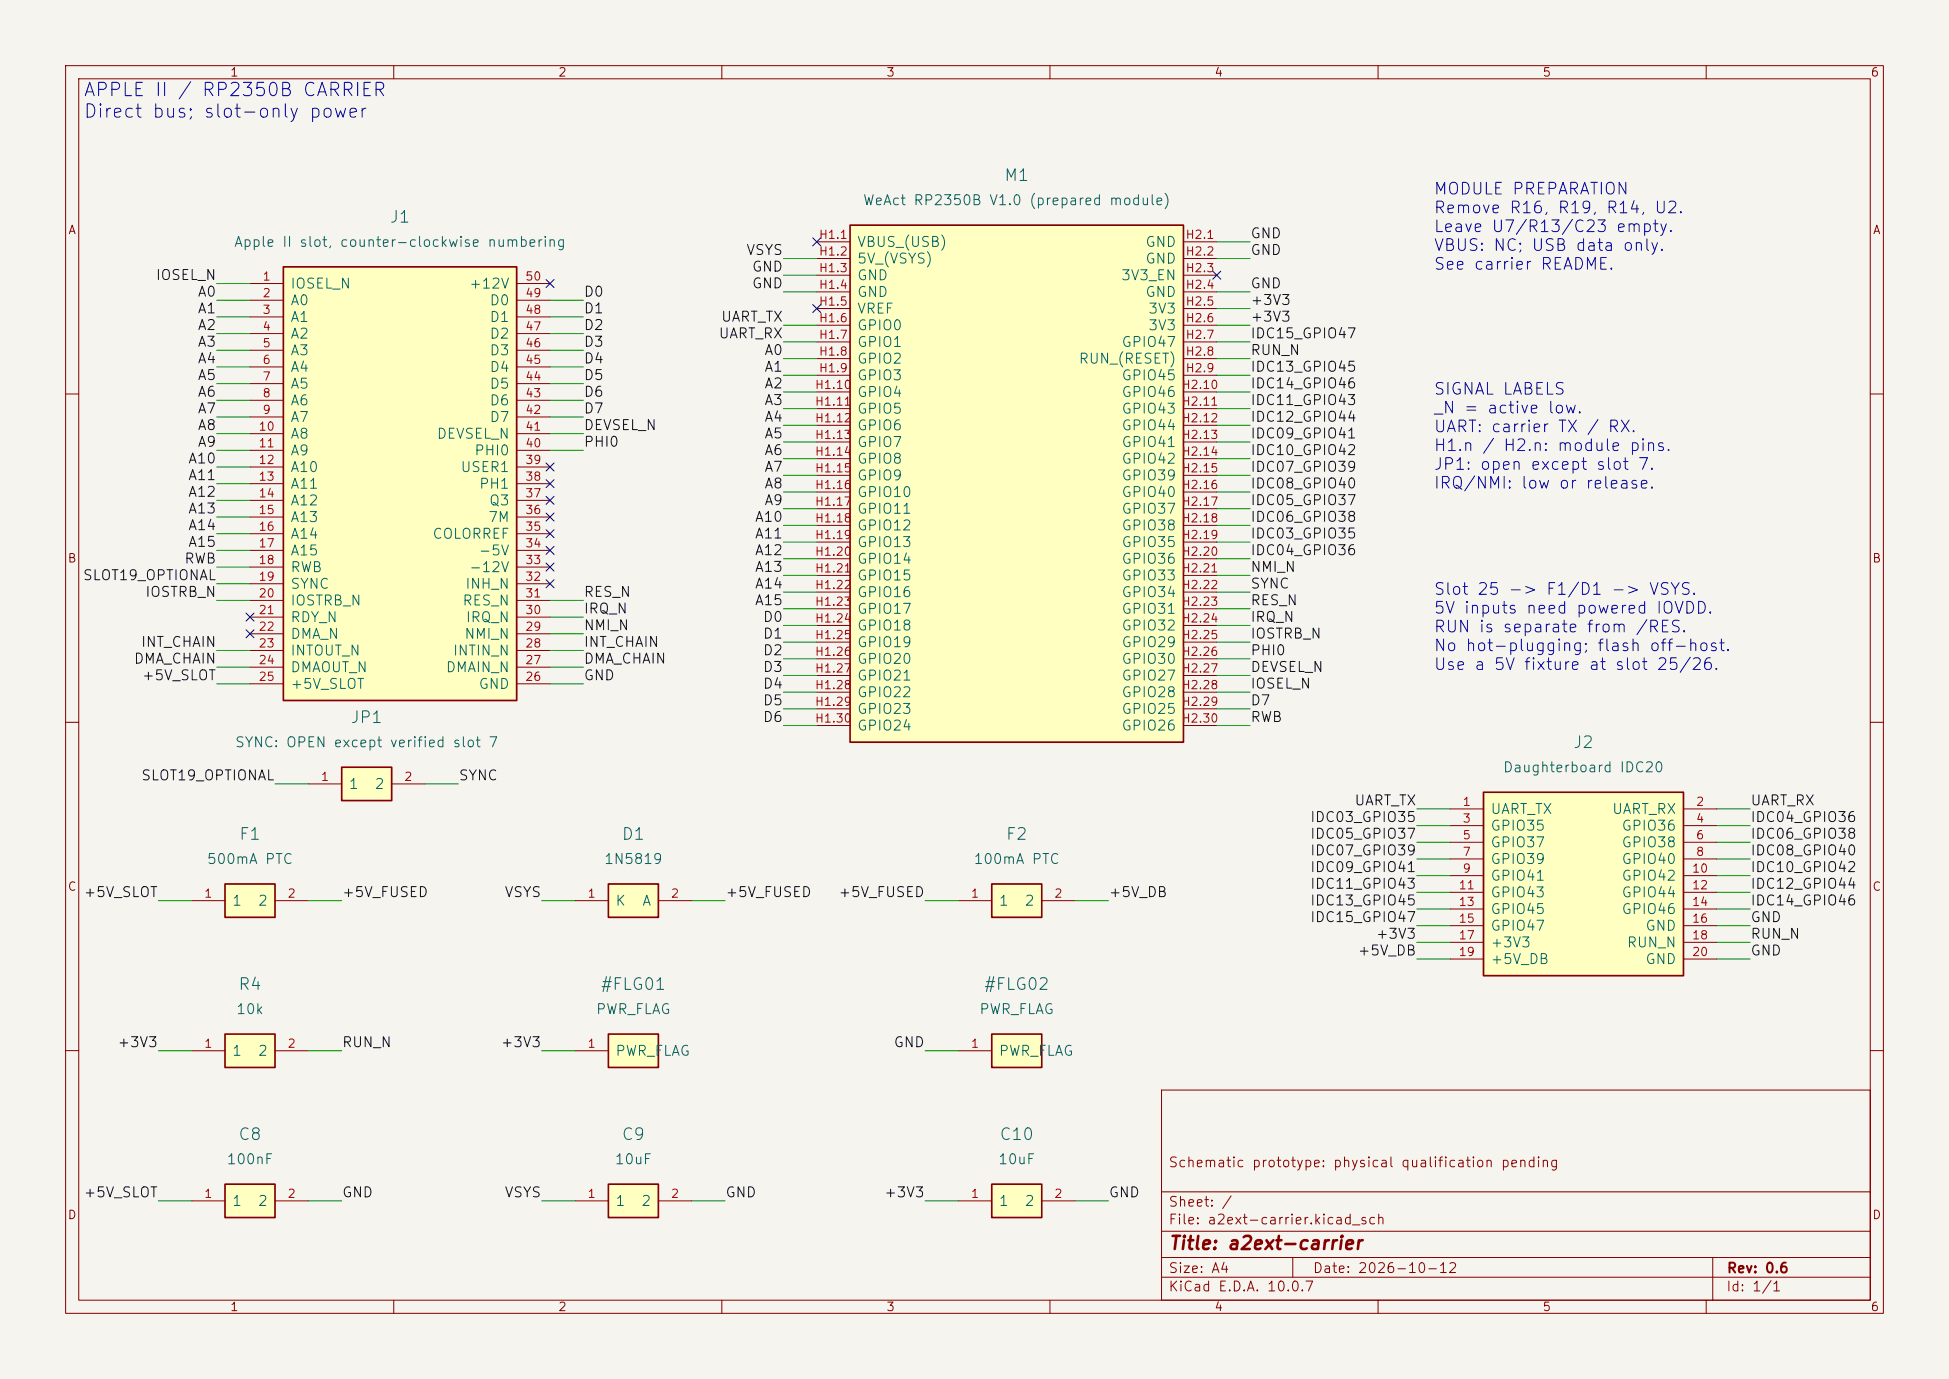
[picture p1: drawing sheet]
<svg xmlns="http://www.w3.org/2000/svg" width="297mm" height="210mm" viewBox="0 0 297 210" stroke-linecap="round" stroke-linejoin="round" font-family="sans-serif">
<path d="M0 0h297v210h-297z" fill="#f5f4ef" stroke="#f5f4ef" stroke-width=".15"/>
<g fill="none" stroke="#840000" stroke-width=".15">
<path d="M10 10h277v190h-277zM12 12h273v186h-273zM60 10v2M110 10v2M160 10v2M210 10v2M260 10v2M10 60h2M285 60h2M10 110h2M285 110h2M10 160h2"/>
<path d="M177 166h108v32h-108zM285 160h2M60 198v2M110 198v2M160 198v2M177 194.5h108M177 191.5h108M177 187.5h108M177 181.5h108M197 191.5v3M210 198v2M260 198v2"/>
<path d="M261 191.5v6.5"/>
</g>
<path d="M151.1 134.6h7.6v5.1h-7.6z" fill="#ffffc2"/>
<path d="M151.1 134.6h7.6v5.1h-7.6z" fill="none" stroke="#840000" stroke-width=".25"/>
<path d="M146 137.2h5.1M158.7 137.2h5.1" fill="none" stroke="#840000" stroke-width=".15"/>
<path d="M52.1 116.8h7.6v5.1h-7.6z" fill="#ffffc2"/>
<path d="M52.1 116.8h7.6v5.1h-7.6z" fill="none" stroke="#840000" stroke-width=".25"/>
<path d="M47 119.4h5.1M59.7 119.4h5.1" fill="none" stroke="#840000" stroke-width=".15"/>
<path d="M129.5 34.3h50.8v78.7h-50.8z" fill="#ffffc2"/>
<path d="M129.5 34.3h50.8v78.7h-50.8z" fill="none" stroke="#840000" stroke-width=".25"/>
<g fill="none" stroke="#840000" stroke-width=".15">
<path d="M124.5 36.8h5M124.5 39.4h5M180.3 36.8h5.1M180.3 39.4h5.1M124.5 41.9h5M124.5 44.5h5M124.5 47h5M124.5 49.5h5M124.5 52.1h5M124.5 54.6h5M124.5 57.2h5M124.5 59.7h5"/>
<path d="M180.3 41.9h5.1M180.3 44.5h5.1M180.3 47h5.1M180.3 49.5h5.1M180.3 52.1h5.1M180.3 54.6h5.1M180.3 57.2h5.1M180.3 59.7h5.1M124.5 62.2h5M124.5 64.8h5M124.5 67.3h5M124.5 69.9h5"/>
<path d="M124.5 72.4h5M124.5 74.9h5M124.5 77.5h5M180.3 62.2h5.1M180.3 64.8h5.1M180.3 67.3h5.1M180.3 69.9h5.1M180.3 72.4h5.1M180.3 74.9h5.1M180.3 77.5h5.1M124.5 80h5M124.5 82.6h5"/>
<path d="M124.5 85.1h5M124.5 87.6h5M124.5 90.2h5M124.5 92.7h5M124.5 95.3h5M124.5 97.8h5M180.3 80h5.1M180.3 82.6h5.1M180.3 85.1h5.1M180.3 87.6h5.1M180.3 90.2h5.1M180.3 92.7h5.1"/>
<path d="M180.3 95.3h5.1M180.3 97.8h5.1M124.5 100.3h5M124.5 102.9h5M124.5 105.4h5M124.5 108h5M124.5 110.5h5M180.3 100.3h5.1M180.3 102.9h5.1M180.3 105.4h5.1M180.3 108h5.1M180.3 110.5h5.1"/>
</g>
<path d="M34.3 134.6h7.6v5.1h-7.6z" fill="#ffffc2"/>
<path d="M34.3 134.6h7.6v5.1h-7.6z" fill="none" stroke="#840000" stroke-width=".25"/>
<path d="M29.2 137.2h5.1M41.9 137.2h5.1" fill="none" stroke="#840000" stroke-width=".15"/>
<path d="M92.7 180.3h7.6v5.1h-7.6z" fill="#ffffc2"/>
<path d="M92.7 180.3h7.6v5.1h-7.6z" fill="none" stroke="#840000" stroke-width=".25"/>
<path d="M87.6 182.9h5.1M100.3 182.9h5.1" fill="none" stroke="#840000" stroke-width=".15"/>
<path d="M92.7 157.5h7.6v5.1h-7.6z" fill="#ffffc2"/>
<path d="M92.7 157.5h7.6v5.1h-7.6z" fill="none" stroke="#840000" stroke-width=".25"/>
<path d="M87.6 160h5.1" fill="none" stroke="#840000" stroke-width=".15"/>
<path d="M151.1 180.3h7.6v5.1h-7.6z" fill="#ffffc2"/>
<path d="M151.1 180.3h7.6v5.1h-7.6z" fill="none" stroke="#840000" stroke-width=".25"/>
<path d="M146 182.9h5.1M158.7 182.9h5.1" fill="none" stroke="#840000" stroke-width=".15"/>
<path d="M151.1 157.5h7.6v5.1h-7.6z" fill="#ffffc2"/>
<path d="M151.1 157.5h7.6v5.1h-7.6z" fill="none" stroke="#840000" stroke-width=".25"/>
<path d="M146 160h5.1" fill="none" stroke="#840000" stroke-width=".15"/>
<path d="M92.7 134.6h7.6v5.1h-7.6z" fill="#ffffc2"/>
<path d="M92.7 134.6h7.6v5.1h-7.6z" fill="none" stroke="#840000" stroke-width=".25"/>
<path d="M87.6 137.2h5.1M100.3 137.2h5.1" fill="none" stroke="#840000" stroke-width=".15"/>
<path d="M34.3 157.5h7.6v5.1h-7.6z" fill="#ffffc2"/>
<path d="M34.3 157.5h7.6v5.1h-7.6z" fill="none" stroke="#840000" stroke-width=".25"/>
<path d="M29.2 160h5.1M41.9 160h5.1" fill="none" stroke="#840000" stroke-width=".15"/>
<path d="M226.1 120.7h30.4v27.9h-30.4z" fill="#ffffc2"/>
<path d="M226.1 120.7h30.4v27.9h-30.4z" fill="none" stroke="#840000" stroke-width=".25"/>
<g fill="none" stroke="#840000" stroke-width=".15">
<path d="M221 123.2h5.1M221 125.7h5.1M221 128.3h5.1M221 130.8h5.1M221 133.4h5.1M221 135.9h5.1M221 138.4h5.1M256.5 123.2h5.1M256.5 125.7h5.1M256.5 128.3h5.1M256.5 130.8h5.1M256.5 133.4h5.1"/>
<path d="M256.5 135.9h5.1M256.5 138.4h5.1M221 141h5.1M221 143.5h5.1M221 146.1h5.1M256.5 141h5.1M256.5 143.5h5.1M256.5 146.1h5.1"/>
</g>
<path d="M34.3 180.3h7.6v5.1h-7.6z" fill="#ffffc2"/>
<path d="M34.3 180.3h7.6v5.1h-7.6z" fill="none" stroke="#840000" stroke-width=".25"/>
<path d="M29.2 182.9h5.1M41.9 182.9h5.1" fill="none" stroke="#840000" stroke-width=".15"/>
<path d="M43.2 40.6h35.5v66.1h-35.5z" fill="#ffffc2"/>
<path d="M43.2 40.6h35.5v66.1h-35.5z" fill="none" stroke="#840000" stroke-width=".25"/>
<g fill="none" stroke="#840000" stroke-width=".15">
<path d="M38.1 43.2h5.1M38.1 45.7h5.1M38.1 48.3h5.1M38.1 50.8h5.1M38.1 53.3h5.1M38.1 55.9h5.1M38.1 58.4h5.1M78.7 43.2h5.1M78.7 45.7h5.1M78.7 48.3h5.1M78.7 50.8h5.1M78.7 53.3h5.1"/>
<path d="M78.7 55.9h5.1M78.7 58.4h5.1M38.1 61h5.1M38.1 63.5h5.1M38.1 66h5.1M38.1 68.6h5.1M38.1 71.1h5.1M38.1 73.7h5.1M38.1 76.2h5.1M38.1 78.7h5.1M78.7 61h5.1M78.7 63.5h5.1"/>
<path d="M78.7 66h5.1M78.7 68.6h5.1M78.7 71.1h5.1M78.7 73.7h5.1M78.7 76.2h5.1M78.7 78.7h5.1M38.1 81.3h5.1M38.1 83.8h5.1M38.1 86.4h5.1M38.1 88.9h5.1M38.1 91.4h5.1M38.1 94h5.1"/>
<path d="M38.1 96.5h5.1M38.1 99.1h5.1M78.7 81.3h5.1M78.7 83.8h5.1M78.7 86.4h5.1M78.7 88.9h5.1M78.7 91.4h5.1M78.7 94h5.1M78.7 96.5h5.1M78.7 99.1h5.1M38.1 101.6h5.1M38.1 104.1h5.1"/>
<path d="M78.7 101.6h5.1M78.7 104.1h5.1"/>
</g>
<g fill="none" stroke="#009600" stroke-width=".15">
<path d="M119.4 39.4h5.1M185.4 36.8h5.1M185.4 39.4h5.1M33 58.4h5.1M33 55.9h5.1M33 53.3h5.1M33 43.2h5.1M33 48.3h5.1M33 45.7h5.1M33 50.8h5.1M83.8 58.4h5.1M83.8 55.9h5.1"/>
<path d="M83.8 53.3h5.1M83.8 48.3h5.1M83.8 45.7h5.1M83.8 50.8h5.1M119.4 59.7h5.1M119.4 49.5h5.1M119.4 44.5h5.1M119.4 57.2h5.1M119.4 52.1h5.1M119.4 54.6h5.1M119.4 41.9h5.1M185.4 59.7h5.1"/>
<path d="M185.4 49.5h5.1M185.4 44.5h5.1M185.4 47h5.1M185.4 57.2h5.1M185.4 52.1h5.1M185.4 54.6h5.1M33 68.6h5.1M33 76.2h5.1M33 73.7h5.1M33 71.1h5.1M33 66h5.1M33 63.5h5.1"/>
<path d="M33 61h5.1M33 78.7h5.1M83.8 68.6h5.1M83.8 66h5.1M83.8 63.5h5.1M83.8 61h5.1M119.4 69.9h5.1M119.4 72.4h5.1M119.4 74.9h5.1M119.4 77.5h5.1M119.4 62.2h5.1M119.4 64.8h5.1"/>
<path d="M119.4 67.3h5.1M185.4 69.9h5.1M185.4 72.4h5.1M185.4 74.9h5.1M185.4 77.5h5.1M185.4 62.2h5.1M185.4 64.8h5.1M185.4 67.3h5.1M33 86.4h5.1M33 83.8h5.1M33 81.3h5.1M33 91.4h5.1"/>
<path d="M33 88.9h5.1M33 99.1h5.1M83.8 91.4h5.1M83.8 99.1h5.1M83.8 94h5.1M83.8 96.5h5.1M119.4 80h5.1M119.4 97.8h5.1M119.4 82.6h5.1M119.4 85.1h5.1M119.4 87.6h5.1M119.4 90.2h5.1"/>
<path d="M119.4 92.7h5.1M119.4 95.3h5.1M185.4 80h5.1M185.4 97.8h5.1M185.4 82.6h5.1M185.4 85.1h5.1M185.4 87.6h5.1M185.4 90.2h5.1M185.4 92.7h5.1M185.4 95.3h5.1M33 101.6h5.1M33 104.1h5.1"/>
<path d="M41.9 119.4h5.1M64.8 119.4h5M83.8 101.6h5.1M83.8 104.1h5.1M119.4 108h5.1M119.4 105.4h5.1M119.4 102.9h5.1M119.4 100.3h5.1M119.4 110.5h5.1M185.4 108h5.1M185.4 105.4h5.1M185.4 102.9h5.1"/>
<path d="M185.4 100.3h5.1M185.4 110.5h5.1M24.1 137.2h5.1M47 137.2h5.1M82.5 137.2h5.1M105.4 137.2h5.1M141 137.2h5M163.8 137.2h5.1M215.9 138.4h5.1M215.9 123.2h5.1M215.9 125.7h5.1M215.9 128.3h5.1"/>
<path d="M215.9 130.8h5.1M215.9 133.4h5.1M215.9 135.9h5.1M261.6 138.4h5.1M261.6 123.2h5.1M261.6 125.7h5.1M261.6 128.3h5.1M261.6 130.8h5.1M261.6 133.4h5.1M261.6 135.9h5.1M215.9 141h5.1M215.9 143.5h5.1"/>
<path d="M215.9 146.1h5.1M261.6 141h5.1M261.6 143.5h5.1M261.6 146.1h5.1M24.1 160h5.1M47 160h5.1M82.5 160h5.1M141 160h5M24.1 182.9h5.1M47 182.9h5.1M82.5 182.9h5.1M105.4 182.9h5.1"/>
<path d="M141 182.9h5M163.8 182.9h5.1"/>
</g>
<g fill="none" stroke="#000084" stroke-width=".15">
<path d="M123.9 36.2l1.2 1.2M125.1 36.2l-1.2 1.2M83.2 42.6l1.2 1.2M84.4 42.6l-1.2 1.2M123.9 46.4l1.2 1.2M125.1 46.4l-1.2 1.2M184.8 41.3l1.2 1.2M186 41.3l-1.2 1.2M83.2 78.1l1.2 1.2M83.2 75.6l1.2 1.2M83.2 73.1l1.2 1.2M83.2 70.5l1.2 1.2"/>
<path d="M84.4 78.1l-1.2 1.2M84.4 75.6l-1.2 1.2M84.4 73.1l-1.2 1.2M84.4 70.5l-1.2 1.2M37.5 95.9l1.2 1.2M37.5 93.4l1.2 1.2M38.7 95.9l-1.2 1.2M38.7 93.4l-1.2 1.2M83.2 88.3l1.2 1.2M83.2 85.8l1.2 1.2M83.2 83.2l1.2 1.2M83.2 80.7l1.2 1.2"/>
<path d="M84.4 88.3l-1.2 1.2M84.4 85.8l-1.2 1.2M84.4 83.2l-1.2 1.2M84.4 80.7l-1.2 1.2"/>
</g>
<g font-size="2" fill="#0000c2">
<text x="12.6" y="15.2">APPLE II / RP2350B CARRIER</text>
<text x="12.6" y="18.5">Direct bus; slot-only power</text>
</g>
<text font-size="2" fill="#840000" x="178" y="190.8">Title: a2ext-carrier</text>
<g font-size="1.8" fill="#006464">
<text x="152.9" y="28">M1</text>
<text x="59.3" y="34.4">J1</text>
<text x="53.3" y="110.6">JP1</text>
<text x="239.6" y="114.4">J2</text>
<text x="36.3" y="128.4">F1</text>
<text x="94.6" y="128.4">D1</text>
<text x="153.2" y="128.4">F2</text>
<text x="36.2" y="151.2">R4</text>
<text x="91.4" y="151.2">#FLG01</text>
<text x="149.8" y="151.2">#FLG02</text>
<text x="36.2" y="174.1">C8</text>
<text x="94.6" y="174.1">C9</text>
<text x="152.2" y="174.1">C10</text>
</g>
<g font-size="1.8" fill="#0000c2">
<text x="218.4" y="30.1">MODULE PREPARATION</text>
<text x="218.4" y="32.9">Remove R16, R19, R14, U2.</text>
<text x="218.4" y="35.8">Leave U7/R13/C23 empty.</text>
<text x="218.4" y="38.7">VBUS: NC; USB data only.</text>
<text x="218.4" y="41.5">See carrier README.</text>
<text x="218.4" y="60.6">SIGNAL LABELS</text>
<text x="218.4" y="63.4">_N = active low.</text>
<text x="218.4" y="66.3">UART: carrier TX / RX.</text>
<text x="218.4" y="69.1">H1.n / H2.n: module pins.</text>
<text x="218.4" y="72">JP1: open except slot 7.</text>
<text x="218.4" y="74.9">IRQ/NMI: low or release.</text>
<text x="218.4" y="91">Slot 25 -&gt; F1/D1 -&gt; VSYS.</text>
<text x="218.4" y="93.9">5V inputs need powered IOVDD.</text>
<text x="218.4" y="96.8">RUN is separate from /RES.</text>
<text x="218.4" y="99.6">No hot-plugging; flash off-host.</text>
<text x="218.4" y="102.5">Use a 5V fixture at slot 25/26.</text>
</g>
<g font-size="1.5" fill="#006464">
<text x="131.4" y="31.6">WeAct RP2350B V1.0 (prepared module)</text>
<text x="35.6" y="38">Apple II slot, counter-clockwise numbering</text>
<text x="130.5" y="38">VBUS_(USB)</text>
<text x="130.5" y="40.5">5V_(VSYS)</text>
<text x="174.4" y="38">GND</text>
<text x="174.4" y="40.5">GND</text>
<text x="44.1" y="44.3">IOSEL_N</text>
<text x="44.1" y="46.9">A0</text>
<text x="71.4" y="44.3">+12V</text>
<text x="74.5" y="46.9">D0</text>
<text x="130.5" y="43.1">GND</text>
<text x="130.5" y="45.6">GND</text>
<text x="170.7" y="43.1">3V3_EN</text>
<text x="174.4" y="45.6">GND</text>
<text x="44.1" y="49.4">A1</text>
<text x="44.1" y="52">A2</text>
<text x="74.5" y="52">D2</text>
<text x="74.5" y="49.4">D1</text>
<text x="130.5" y="48.1">VREF</text>
<text x="130.5" y="50.7">GPIO0</text>
<text x="130.5" y="53.2">GPIO1</text>
<text x="170.8" y="53.2">GPIO47</text>
<text x="174.9" y="48.1">3V3</text>
<text x="174.9" y="50.7">3V3</text>
<text x="44.1" y="54.5">A3</text>
<text x="44.1" y="57">A4</text>
<text x="44.1" y="59.6">A5</text>
<text x="74.5" y="59.6">D5</text>
<text x="74.5" y="57">D4</text>
<text x="74.5" y="54.5">D3</text>
<text x="130.5" y="55.8">GPIO2</text>
<text x="130.5" y="58.3">GPIO3</text>
<text x="164.3" y="55.8">RUN_(RESET)</text>
<text x="170.8" y="58.3">GPIO45</text>
<text x="44.1" y="62.1">A6</text>
<text x="44.1" y="64.7">A7</text>
<text x="74.5" y="64.7">D7</text>
<text x="74.5" y="62.1">D6</text>
<text x="130.5" y="60.8">GPIO4</text>
<text x="130.5" y="63.4">GPIO5</text>
<text x="130.5" y="65.9">GPIO6</text>
<text x="170.8" y="60.8">GPIO46</text>
<text x="170.8" y="63.4">GPIO43</text>
<text x="170.8" y="65.9">GPIO44</text>
<text x="44.1" y="67.2">A8</text>
<text x="44.1" y="69.7">A9</text>
<text x="66.4" y="67.2">DEVSEL_N</text>
<text x="72.2" y="69.7">PHI0</text>
<text x="130.5" y="68.5">GPIO7</text>
<text x="130.5" y="71">GPIO8</text>
<text x="170.8" y="68.5">GPIO41</text>
<text x="170.8" y="71">GPIO42</text>
<text x="44.1" y="72.3">A10</text>
<text x="44.1" y="74.8">A11</text>
<text x="44.1" y="77.4">A12</text>
<text x="70.1" y="72.3">USER1</text>
<text x="72.9" y="74.8">PH1</text>
<text x="74.4" y="77.4">Q3</text>
<text x="130.5" y="73.5">GPIO9</text>
<text x="130.5" y="76.1">GPIO10</text>
<text x="170.8" y="73.5">GPIO39</text>
<text x="170.8" y="76.1">GPIO40</text>
<text x="44.1" y="79.9">A13</text>
<text x="44.1" y="82.4">A14</text>
<text x="65.8" y="82.4">COLORREF</text>
<text x="74.3" y="79.9">7M</text>
<text x="130.5" y="78.6">GPIO11</text>
<text x="130.5" y="81.2">GPIO12</text>
<text x="130.5" y="83.7">GPIO13</text>
<text x="170.8" y="78.6">GPIO37</text>
<text x="170.8" y="81.2">GPIO38</text>
<text x="170.8" y="83.7">GPIO35</text>
<text x="44.1" y="85">A15</text>
<text x="44.1" y="87.5">RWB</text>
<text x="71.4" y="87.5">-12V</text>
<text x="72.8" y="85">-5V</text>
<text x="130.5" y="86.2">GPIO14</text>
<text x="130.5" y="88.8">GPIO15</text>
<text x="170.8" y="86.2">GPIO36</text>
<text x="170.8" y="88.8">GPIO33</text>
<text x="44.1" y="90.1">SYNC</text>
<text x="44.1" y="92.6">IOSTRB_N</text>
<text x="44.1" y="95.1">RDY_N</text>
<text x="70.4" y="92.6">RES_N</text>
<text x="70.8" y="90.1">INH_N</text>
<text x="70.9" y="95.1">IRQ_N</text>
<text x="130.5" y="91.3">GPIO16</text>
<text x="130.5" y="93.9">GPIO17</text>
<text x="170.8" y="91.3">GPIO34</text>
<text x="170.8" y="93.9">GPIO31</text>
<text x="44.1" y="97.7">DMA_N</text>
<text x="44.1" y="100.2">INTOUT_N</text>
<text x="68.9" y="100.2">INTIN_N</text>
<text x="70.6" y="97.7">NMI_N</text>
<text x="130.5" y="96.4">GPIO18</text>
<text x="130.5" y="98.9">GPIO19</text>
<text x="130.5" y="101.5">GPIO20</text>
<text x="170.8" y="96.4">GPIO32</text>
<text x="170.8" y="98.9">GPIO29</text>
<text x="170.8" y="101.5">GPIO30</text>
<text x="44.1" y="102.8">DMAOUT_N</text>
<text x="44.1" y="105.3">+5V_SLOT</text>
<text x="67.8" y="102.8">DMAIN_N</text>
<text x="72.8" y="105.3">GND</text>
<text x="130.5" y="104">GPIO21</text>
<text x="130.5" y="106.6">GPIO22</text>
<text x="170.8" y="104">GPIO27</text>
<text x="170.8" y="106.6">GPIO28</text>
<text x="130.5" y="109.1">GPIO23</text>
<text x="130.5" y="111.6">GPIO24</text>
<text x="170.8" y="109.1">GPIO25</text>
<text x="170.8" y="111.6">GPIO26</text>
<text x="35.7" y="114.2">SYNC: OPEN except verified slot 7</text>
<text x="228.9" y="118">Daughterboard IDC20</text>
<text x="53" y="120.5">1</text>
<text x="57" y="120.5">2</text>
<text x="227" y="124.3">UART_TX</text>
<text x="245.5" y="124.3">UART_RX</text>
<text x="31.4" y="132">500mA PTC</text>
<text x="91.9" y="132">1N5819</text>
<text x="148.3" y="132">100mA PTC</text>
<text x="227" y="126.9">GPIO35</text>
<text x="227" y="129.4">GPIO37</text>
<text x="227" y="132">GPIO39</text>
<text x="247" y="126.9">GPIO36</text>
<text x="247" y="129.4">GPIO38</text>
<text x="247" y="132">GPIO40</text>
<text x="227" y="134.5">GPIO41</text>
<text x="227" y="137">GPIO43</text>
<text x="247" y="134.5">GPIO42</text>
<text x="247" y="137">GPIO44</text>
<text x="35.3" y="138.3">1</text>
<text x="39.2" y="138.3">2</text>
<text x="93.7" y="138.3">K</text>
<text x="97.8" y="138.3">A</text>
<text x="152.1" y="138.3">1</text>
<text x="156" y="138.3">2</text>
<text x="227" y="139.6">GPIO45</text>
<text x="227" y="142.1">GPIO47</text>
<text x="247" y="139.6">GPIO46</text>
<text x="250.6" y="142.1">GND</text>
<text x="227" y="144.7">+3V3</text>
<text x="227" y="147.2">+5V_DB</text>
<text x="247.8" y="144.7">RUN_N</text>
<text x="250.6" y="147.2">GND</text>
<text x="35.9" y="154.8">10k</text>
<text x="90.7" y="154.8">PWR_FLAG</text>
<text x="149.1" y="154.8">PWR_FLAG</text>
<text x="35.3" y="161.2">1</text>
<text x="39.2" y="161.2">2</text>
<text x="93.7" y="161.2">PWR_FLAG</text>
<text x="152.1" y="161.2">PWR_FLAG</text>
<text x="34.4" y="177.7">100nF</text>
<text x="93.6" y="177.7">10uF</text>
<text x="152" y="177.7">10uF</text>
<text x="35.3" y="184">1</text>
<text x="39.2" y="184">2</text>
<text x="93.7" y="184">1</text>
<text x="97.6" y="184">2</text>
<text x="152.1" y="184">1</text>
<text x="156" y="184">2</text>
</g>
<g font-size="1.5" fill="#0f0f0f">
<text x="113.6" y="39.2">VSYS</text>
<text x="114.5" y="41.8">GND</text>
<text x="190.4" y="36.7">GND</text>
<text x="190.4" y="39.2">GND</text>
<text x="23.6" y="43">IOSEL_N</text>
<text x="30" y="45.6">A0</text>
<text x="88.8" y="45.6">D0</text>
<text x="114.5" y="44.3">GND</text>
<text x="190.4" y="44.3">GND</text>
<text x="190.4" y="46.8">+3V3</text>
<text x="30" y="48.1">A1</text>
<text x="30" y="50.6">A2</text>
<text x="30" y="53.2">A3</text>
<text x="88.8" y="53.2">D3</text>
<text x="88.8" y="48.1">D1</text>
<text x="88.8" y="50.6">D2</text>
<text x="109.4" y="51.9">UART_RX</text>
<text x="109.8" y="49.4">UART_TX</text>
<text x="190.4" y="49.4">+3V3</text>
<text x="190.4" y="51.9">IDC15_GPIO47</text>
<text x="30" y="55.7">A4</text>
<text x="30" y="58.3">A5</text>
<text x="88.8" y="55.7">D4</text>
<text x="88.8" y="58.3">D5</text>
<text x="116.4" y="54.5">A0</text>
<text x="116.4" y="57">A1</text>
<text x="116.4" y="59.5">A2</text>
<text x="190.4" y="59.5">IDC14_GPIO46</text>
<text x="190.4" y="54.5">RUN_N</text>
<text x="190.4" y="57">IDC13_GPIO45</text>
<text x="30" y="63.3">A7</text>
<text x="30" y="60.8">A6</text>
<text x="30" y="65.9">A8</text>
<text x="88.8" y="63.3">D7</text>
<text x="88.8" y="60.8">D6</text>
<text x="88.8" y="65.9">DEVSEL_N</text>
<text x="116.4" y="62.1">A3</text>
<text x="116.4" y="64.6">A4</text>
<text x="190.4" y="62.1">IDC11_GPIO43</text>
<text x="190.4" y="64.6">IDC12_GPIO44</text>
<text x="28.6" y="71">A10</text>
<text x="30" y="68.4">A9</text>
<text x="88.8" y="68.4">PHI0</text>
<text x="116.4" y="67.2">A5</text>
<text x="116.4" y="69.7">A6</text>
<text x="190.4" y="67.2">IDC09_GPIO41</text>
<text x="190.4" y="69.7">IDC10_GPIO42</text>
<text x="28.6" y="73.5">A11</text>
<text x="28.6" y="76">A12</text>
<text x="116.4" y="74.8">A8</text>
<text x="116.4" y="77.3">A9</text>
<text x="116.4" y="72.2">A7</text>
<text x="190.4" y="72.2">IDC07_GPIO39</text>
<text x="190.4" y="74.8">IDC08_GPIO40</text>
<text x="190.4" y="77.3">IDC05_GPIO37</text>
<text x="28.6" y="83.7">A15</text>
<text x="28.6" y="78.6">A13</text>
<text x="28.6" y="81.1">A14</text>
<text x="114.9" y="79.9">A10</text>
<text x="114.9" y="82.4">A11</text>
<text x="190.4" y="79.9">IDC06_GPIO38</text>
<text x="190.4" y="82.4">IDC03_GPIO35</text>
<text x="12.5" y="88.7">SLOT19_OPTIONAL</text>
<text x="28" y="86.2">RWB</text>
<text x="114.9" y="84.9">A12</text>
<text x="114.9" y="87.5">A13</text>
<text x="190.4" y="87.5">NMI_N</text>
<text x="190.4" y="84.9">IDC04_GPIO36</text>
<text x="22" y="91.3">IOSTRB_N</text>
<text x="88.8" y="91.3">RES_N</text>
<text x="88.8" y="93.8">IRQ_N</text>
<text x="114.9" y="90">A14</text>
<text x="114.9" y="92.6">A15</text>
<text x="116.2" y="95.1">D0</text>
<text x="190.4" y="90">SYNC</text>
<text x="190.4" y="92.6">RES_N</text>
<text x="190.4" y="95.1">IRQ_N</text>
<text x="20.3" y="101.4">DMA_CHAIN</text>
<text x="21.4" y="98.9">INT_CHAIN</text>
<text x="88.8" y="96.4">NMI_N</text>
<text x="88.8" y="98.9">INT_CHAIN</text>
<text x="88.8" y="101.4">DMA_CHAIN</text>
<text x="116.2" y="97.6">D1</text>
<text x="116.2" y="100.2">D2</text>
<text x="190.4" y="97.6">IOSTRB_N</text>
<text x="190.4" y="100.2">PHI0</text>
<text x="21.5" y="104">+5V_SLOT</text>
<text x="88.8" y="104">GND</text>
<text x="116.2" y="105.3">D4</text>
<text x="116.2" y="102.7">D3</text>
<text x="116.2" y="107.8">D5</text>
<text x="190.4" y="102.7">DEVSEL_N</text>
<text x="190.4" y="105.3">IOSEL_N</text>
<text x="190.4" y="107.8">D7</text>
<text x="116.2" y="110.3">D6</text>
<text x="190.4" y="110.3">RWB</text>
<text x="21.4" y="119.2">SLOT19_OPTIONAL</text>
<text x="69.8" y="119.2">SYNC</text>
<text x="199.5" y="125.6">IDC03_GPIO35</text>
<text x="206.3" y="123">UART_TX</text>
<text x="266.6" y="123">UART_RX</text>
<text x="266.6" y="125.6">IDC04_GPIO36</text>
<text x="199.5" y="128.1">IDC05_GPIO37</text>
<text x="199.5" y="130.7">IDC07_GPIO39</text>
<text x="266.6" y="128.1">IDC06_GPIO38</text>
<text x="266.6" y="130.7">IDC08_GPIO40</text>
<text x="12.6" y="137">+5V_SLOT</text>
<text x="52" y="137">+5V_FUSED</text>
<text x="76.8" y="137">VSYS</text>
<text x="110.4" y="137">+5V_FUSED</text>
<text x="127.7" y="137">+5V_FUSED</text>
<text x="168.9" y="137">+5V_DB</text>
<text x="199.5" y="133.2">IDC09_GPIO41</text>
<text x="199.5" y="135.7">IDC11_GPIO43</text>
<text x="266.6" y="133.2">IDC10_GPIO42</text>
<text x="266.6" y="135.7">IDC12_GPIO44</text>
<text x="199.5" y="138.3">IDC13_GPIO45</text>
<text x="199.5" y="140.8">IDC15_GPIO47</text>
<text x="209.6" y="143.4">+3V3</text>
<text x="266.6" y="138.3">IDC14_GPIO46</text>
<text x="266.6" y="140.8">GND</text>
<text x="266.6" y="143.4">RUN_N</text>
<text x="206.8" y="145.9">+5V_DB</text>
<text x="266.6" y="145.9">GND</text>
<text x="17.8" y="159.9">+3V3</text>
<text x="52" y="159.9">RUN_N</text>
<text x="76.2" y="159.9">+3V3</text>
<text x="136.1" y="159.9">GND</text>
<text x="12.6" y="182.7">+5V_SLOT</text>
<text x="52" y="182.7">GND</text>
<text x="76.8" y="182.7">VSYS</text>
<text x="110.4" y="182.7">GND</text>
<text x="134.6" y="182.7">+3V3</text>
<text x="168.9" y="182.7">GND</text>
</g>
<g font-size="1.5" fill="#840000">
<text x="178" y="178.1">Schematic prototype: physical qualification pending</text>
<text x="178" y="184.1">Sheet: /</text>
<text x="178" y="186.8">File: a2ext-carrier.kicad_sch</text>
<text x="178" y="197">KiCad E.D.A. 10.0.7</text>
<text x="178" y="194.2">Size: A4</text>
<text x="200" y="194.2">Date: 2026-10-12</text>
<text x="263" y="197">Id: 1/1</text>
<text x="263" y="194.2">Rev: 0.6</text>
</g>
<g font-size="1.3" fill="#840000">
<text x="35" y="12">1</text>
<text x="85" y="12">2</text>
<text x="135" y="12">3</text>
<text x="185" y="12">4</text>
<text x="235" y="12">5</text>
<text x="285" y="12">6</text>
<text x="10.3" y="36">A</text>
<text x="285.3" y="36">A</text>
<text x="10.2" y="86">B</text>
<text x="285.2" y="86">B</text>
<text x="10.2" y="136">C</text>
<text x="285.2" y="136">C</text>
<text x="10.2" y="186">D</text>
<text x="285.2" y="186">D</text>
<text x="35" y="200">1</text>
<text x="85" y="200">2</text>
<text x="135" y="200">3</text>
<text x="185" y="200">4</text>
<text x="235" y="200">5</text>
<text x="285" y="200">6</text>
</g>
<g font-size="1.3" fill="#a90000">
<text x="124.7" y="36.7">H1.1</text>
<text x="124.7" y="39.2">H1.2</text>
<text x="124.7" y="41.8">H1.3</text>
<text x="180.6" y="36.7">H2.1</text>
<text x="180.6" y="39.2">H2.2</text>
<text x="180.6" y="41.8">H2.3</text>
<text x="39.9" y="43">1</text>
<text x="39.9" y="45.6">2</text>
<text x="79.9" y="45.6">49</text>
<text x="79.9" y="43">50</text>
<text x="124.7" y="44.3">H1.4</text>
<text x="124.7" y="46.9">H1.5</text>
<text x="180.6" y="44.3">H2.4</text>
<text x="180.6" y="46.9">H2.5</text>
<text x="39.9" y="48.1">3</text>
<text x="39.9" y="50.7">4</text>
<text x="39.9" y="53.2">5</text>
<text x="79.9" y="53.2">46</text>
<text x="79.9" y="50.7">47</text>
<text x="79.9" y="48.1">48</text>
<text x="124.7" y="49.4">H1.6</text>
<text x="124.7" y="51.9">H1.7</text>
<text x="180.6" y="49.4">H2.6</text>
<text x="180.6" y="51.9">H2.7</text>
<text x="39.9" y="55.7">6</text>
<text x="39.9" y="58.3">7</text>
<text x="79.9" y="58.3">44</text>
<text x="79.9" y="55.7">45</text>
<text x="124.1" y="59.6">H1.10</text>
<text x="124.7" y="54.5">H1.8</text>
<text x="124.7" y="57">H1.9</text>
<text x="180" y="59.6">H2.10</text>
<text x="180.6" y="54.5">H2.8</text>
<text x="180.6" y="57">H2.9</text>
<text x="39.3" y="65.9">10</text>
<text x="39.9" y="60.8">8</text>
<text x="39.9" y="63.4">9</text>
<text x="79.9" y="65.9">41</text>
<text x="79.9" y="63.4">42</text>
<text x="79.9" y="60.8">43</text>
<text x="124.1" y="62.1">H1.11</text>
<text x="124.1" y="64.6">H1.12</text>
<text x="180" y="62.1">H2.11</text>
<text x="180" y="64.6">H2.12</text>
<text x="39.3" y="68.4">11</text>
<text x="39.3" y="71">12</text>
<text x="79.9" y="71">39</text>
<text x="79.9" y="68.4">40</text>
<text x="124.1" y="67.2">H1.13</text>
<text x="124.1" y="69.7">H1.14</text>
<text x="180" y="67.2">H2.13</text>
<text x="180" y="69.7">H2.14</text>
<text x="39.3" y="73.5">13</text>
<text x="39.3" y="76.1">14</text>
<text x="79.9" y="76.1">37</text>
<text x="79.9" y="73.5">38</text>
<text x="124.1" y="72.3">H1.15</text>
<text x="124.1" y="74.8">H1.16</text>
<text x="124.1" y="77.3">H1.17</text>
<text x="180" y="72.3">H2.15</text>
<text x="180" y="74.8">H2.16</text>
<text x="180" y="77.3">H2.17</text>
<text x="39.3" y="78.6">15</text>
<text x="39.3" y="81.1">16</text>
<text x="39.3" y="83.7">17</text>
<text x="79.9" y="83.7">34</text>
<text x="79.9" y="81.1">35</text>
<text x="79.9" y="78.6">36</text>
<text x="124.1" y="79.9">H1.18</text>
<text x="124.1" y="82.4">H1.19</text>
<text x="180" y="79.9">H2.18</text>
<text x="180" y="82.4">H2.19</text>
<text x="39.3" y="86.2">18</text>
<text x="39.3" y="88.8">19</text>
<text x="79.9" y="88.8">32</text>
<text x="79.9" y="86.2">33</text>
<text x="124.1" y="85">H1.20</text>
<text x="124.1" y="87.5">H1.21</text>
<text x="180" y="85">H2.20</text>
<text x="180" y="87.5">H2.21</text>
<text x="39.3" y="91.3">20</text>
<text x="39.3" y="93.8">21</text>
<text x="79.9" y="93.8">30</text>
<text x="79.9" y="91.3">31</text>
<text x="124.1" y="90">H1.22</text>
<text x="124.1" y="92.6">H1.23</text>
<text x="124.1" y="95.1">H1.24</text>
<text x="180" y="90">H2.22</text>
<text x="180" y="92.6">H2.23</text>
<text x="180" y="95.1">H2.24</text>
<text x="39.3" y="96.4">22</text>
<text x="39.3" y="98.9">23</text>
<text x="39.3" y="101.5">24</text>
<text x="79.9" y="101.5">27</text>
<text x="79.9" y="98.9">28</text>
<text x="79.9" y="96.4">29</text>
<text x="124.1" y="97.7">H1.25</text>
<text x="124.1" y="100.2">H1.26</text>
<text x="180" y="97.7">H2.25</text>
<text x="180" y="100.2">H2.26</text>
<text x="39.3" y="104">25</text>
<text x="79.9" y="104">26</text>
<text x="124.1" y="102.7">H1.27</text>
<text x="124.1" y="105.3">H1.28</text>
<text x="124.1" y="107.8">H1.29</text>
<text x="180" y="102.7">H2.27</text>
<text x="180" y="105.3">H2.28</text>
<text x="180" y="107.8">H2.29</text>
<text x="124.1" y="110.4">H1.30</text>
<text x="180" y="110.4">H2.30</text>
<text x="48.8" y="119.2">1</text>
<text x="61.5" y="119.2">2</text>
<text x="222.8" y="123.1">1</text>
<text x="222.8" y="125.6">3</text>
<text x="258.3" y="123.1">2</text>
<text x="258.3" y="125.6">4</text>
<text x="222.8" y="128.1">5</text>
<text x="222.8" y="130.7">7</text>
<text x="258.3" y="128.1">6</text>
<text x="258.3" y="130.7">8</text>
<text x="31" y="137">1</text>
<text x="43.7" y="137">2</text>
<text x="89.4" y="137">1</text>
<text x="102.1" y="137">2</text>
<text x="147.9" y="137">1</text>
<text x="160.6" y="137">2</text>
<text x="222.2" y="135.8">11</text>
<text x="222.8" y="133.2">9</text>
<text x="257.7" y="133.2">10</text>
<text x="257.7" y="135.8">12</text>
<text x="222.2" y="138.3">13</text>
<text x="222.2" y="140.8">15</text>
<text x="222.2" y="143.4">17</text>
<text x="257.7" y="138.3">14</text>
<text x="257.7" y="140.8">16</text>
<text x="257.7" y="143.4">18</text>
<text x="222.2" y="145.9">19</text>
<text x="257.7" y="145.9">20</text>
<text x="31" y="159.9">1</text>
<text x="43.7" y="159.9">2</text>
<text x="89.4" y="159.9">1</text>
<text x="147.9" y="159.9">1</text>
<text x="31" y="182.7">1</text>
<text x="43.7" y="182.7">2</text>
<text x="89.4" y="182.7">1</text>
<text x="102.1" y="182.7">2</text>
<text x="147.9" y="182.7">1</text>
<text x="160.6" y="182.7">2</text>
</g>
</svg>
